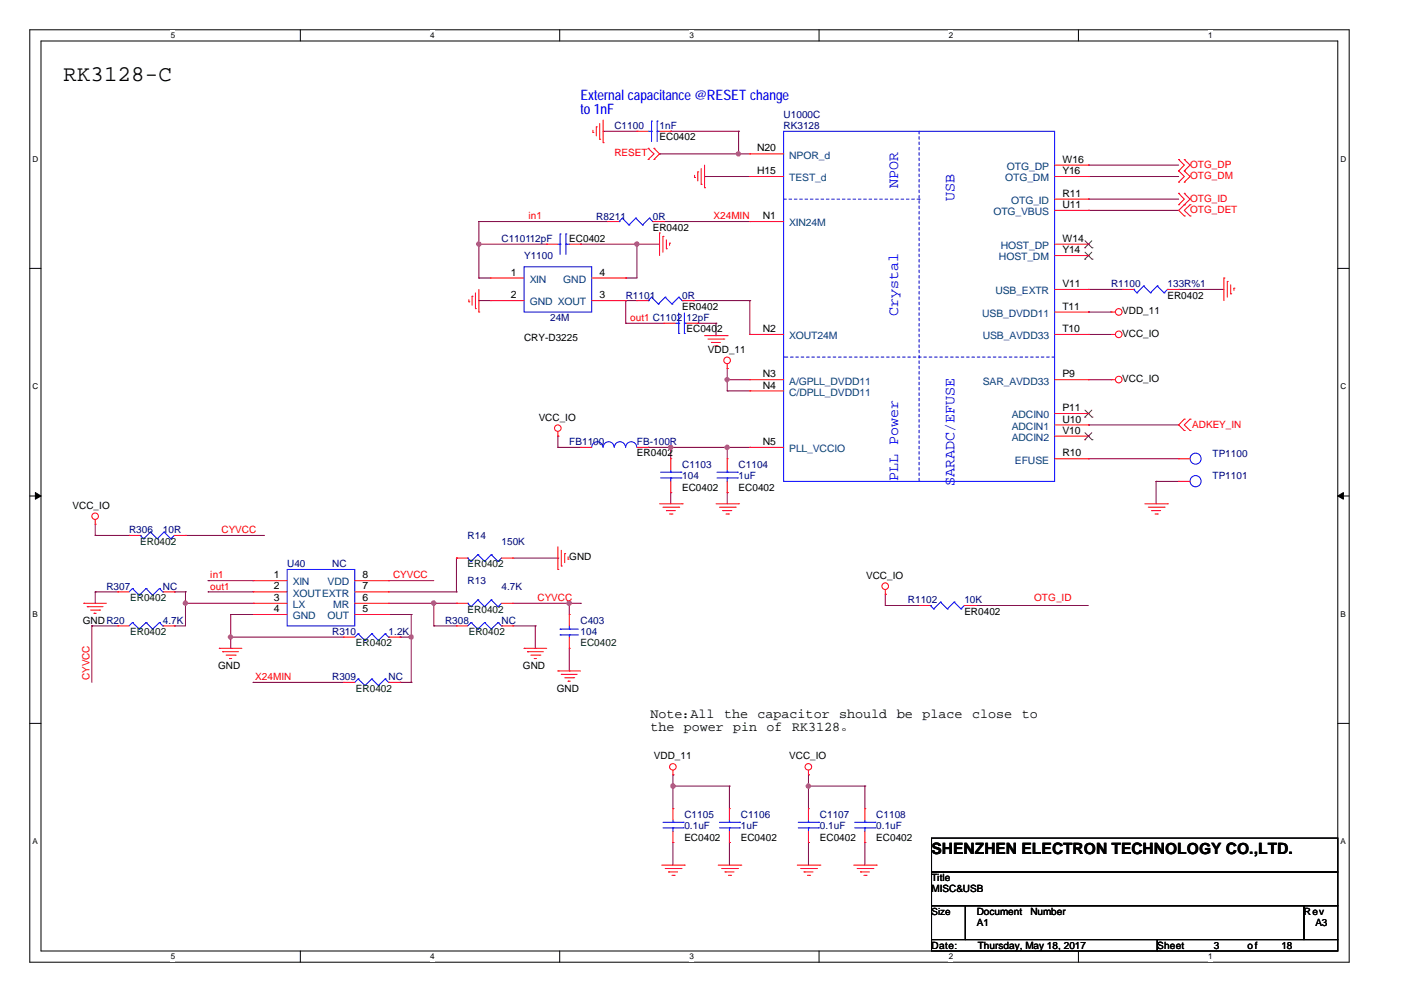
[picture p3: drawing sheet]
<svg xmlns="http://www.w3.org/2000/svg" width="297mm" height="210mm" viewBox="0 0 297 210" stroke-linecap="round" stroke-linejoin="round" font-family="sans-serif">
<path d="M6.3 6.3h279.1v197.2h-279.1zM8.7 8.7h274.3v192.4h-274.3z" fill="none" stroke="#000" stroke-width=".21"/>
<g fill="#fff">
<path d="M36.1 6.6h.9v1.9h-.9z"/>
<path d="M36.1 201.4h.9v1.9h-.9z"/>
</g>
<path d="M63.5 6.3v2.4M63.5 201.1v2.4" fill="none" stroke="#000" stroke-width=".21"/>
<g fill="#fff">
<path d="M91 6.6h.9v1.9h-.9z"/>
<path d="M91 201.4h.9v1.9h-.9z"/>
</g>
<path d="M118.4 6.3v2.4M118.4 201.1v2.4" fill="none" stroke="#000" stroke-width=".21"/>
<g fill="#fff">
<path d="M145.8 6.6h1v1.9h-1z"/>
<path d="M145.8 201.4h1v1.9h-1z"/>
</g>
<path d="M173.3 6.3v2.4M173.3 201.1v2.4" fill="none" stroke="#000" stroke-width=".21"/>
<g fill="#fff">
<path d="M200.7 6.6h.9v1.9h-.9z"/>
<path d="M200.7 201.4h.9v1.9h-.9z"/>
</g>
<path d="M228.1 6.3v2.4M228.1 201.1v2.4" fill="none" stroke="#000" stroke-width=".21"/>
<g fill="#fff">
<path d="M255.6 6.6h.9v1.9h-.9z"/>
<path d="M255.6 201.4h.9v1.9h-.9z"/>
<path d="M6.9 32.7h1.2v1.9h-1.2z"/>
<path d="M283.6 32.7h1.2v1.9h-1.2z"/>
<path d="M6.9 80.8h1.2v1.9h-1.2z"/>
<path d="M283.6 80.8h1.2v1.9h-1.2z"/>
</g>
<path d="M6.3 56.8h2.4M283 56.8h2.4" fill="none" stroke="#000" stroke-width=".21"/>
<g fill="#fff">
<path d="M6.9 128.9h1.1v1.9h-1.1z"/>
<path d="M283.6 128.9h1.1v1.9h-1.1z"/>
</g>
<path d="M6.3 104.9h2.4M283 104.9h2.4" fill="none" stroke="#000" stroke-width=".21"/>
<path d="M7.5 104.2l1.2 .7-1.2 .7zM283 104.9l1.2-.7v1.4z" fill="#000" stroke="#000" stroke-width=".21"/>
<g fill="#fff">
<path d="M6.9 177h1.1v1.9h-1.1z"/>
<path d="M283.6 177h1.1v1.9h-1.1z"/>
</g>
<path d="M6.3 153h2.4M283 153h2.4M197.1 177.2h85.9v7.2h-85.9zM197.1 184.4h85.9v7.2h-85.9zM197.1 191.6h7.1v7.1h-7.1zM197.1 198.7h47.7v2.4h-47.7zM204.2 191.6h71.6v7.1h-71.6zM244.8 198.7h38.2v2.4h-38.2zM275.8 191.6h7.2v7.1h-7.2z" fill="none" stroke="#000" stroke-width=".21"/>
<g fill="none" stroke="#800040" stroke-width=".21">
<path d="M127.6 27.8h.1M127.6 27.8h7.1M139.5 32.5h.1M139.5 32.5h19.1M141.9 27.8h.1M141.9 27.8h14.3M149 37.3h.1M149 37.3h9.6M156.2 27.8h.1M156.2 32.5h.1M156.2 27.8v4.7M230.2 34.9h.1"/>
<path d="M230.2 37.3h.1M230.2 34.9h19.1M230.2 37.3h19.1M101.3 46.9h.1M101.3 51.6h.1M101.3 58.8h.1M101.3 46.9v11.9M101.3 51.6h14.3M101.3 58.8h2.4M101.3 46.9h27.2M122.8 51.6h.1M122.8 51.6h16.7"/>
<path d="M132.4 58.8h.1M134.7 51.6h.1M134.7 51.6v7.2h-2.3M140.5 46.9h.1M140.5 46.9h18.1M230.2 42.1h.1M230.2 44.5h.1M230.2 42.1h19.1M230.2 44.5h19.1M101.3 63.6h.1M101.3 63.6h2.4M132.4 63.6h.1"/>
<path d="M132.4 68.4h.1M132.4 63.6h2.3M132.4 63.6v4.8M132.4 68.4h8.1M146.7 63.6h.1M146.7 63.6h11.9M147.6 68.4h.1M147.6 68.4h3.9M151.5 68.4h.1M151.5 68.4v2.6M153.8 77.9h.1M153.8 77.9v4.8"/>
<path d="M158.6 63.6h.1M158.6 63.6v7.1M230.2 61.2h.1M230.2 66h.1M230.2 70.7h.1M230.2 61.2h7.2M230.2 66h4.8M230.2 70.7h4.8M249.3 61.2h.1M249.3 61.2h9.6M118 94.6h.1M118 92.2h.1"/>
<path d="M118 94.6h4.8M118 92.2v2.4M137.1 94.6h.1M137.1 94.6h21.5M141.9 94.6h.1M141.9 94.6v2.4M153.8 80.3h.1M153.8 82.7h.1M153.8 94.6h.1M153.8 80.3h4.8M153.8 94.6v2.4M153.8 82.7h4.8"/>
<path d="M230.2 80.3h.1M230.2 89.9h.1M230.2 97h.1M230.2 80.3h4.8M230.2 89.9h19.1M230.2 97h19.1M20.1 113.2h.1M20.1 113.2h7.2M20.1 110.9v2.3M27.3 113.2h.1M39.2 113.2h.1M39.2 113.2h16.8"/>
<path d="M96.6 118h.1M96.6 118v7.2M108.5 118h9.5M118 118h.1M141.9 104.2h.1M141.9 104.2v2.3M153.8 104.2h.1M153.8 104.2v2.3M244.6 101.8h.1M244.6 101.8h4.7M244.6 101.8v4.7M19.4 132.4h.1"/>
<path d="M19.4 132.4v11.9M19.4 132.4h5.5M20.1 125.2h.1M20.1 125.2h4.8M20.1 125.2v2.4M36.9 125.2h.1M36.9 132.4h.1M36.9 125.2h2.3M39.2 127.6h.1M39.2 125.2h.1M39.2 127.6h14.3M39.2 125.2v7.2h-2.3"/>
<path d="M44 122.8h.1M44 125.2h.1M44 125.2h9.5M44 122.8h9.5M48.8 130h.1M48.8 134.7h.1M48.8 137.1h.1M48.8 130h4.7M48.8 130v7.1M48.8 134.7h23.9M82.2 122.8h.1M82.2 127.6h14.4"/>
<path d="M82.2 130h4.8M82.2 125.2h14.4M82.2 122.8h9.6M84.6 134.7h.1M84.6 134.7h2.4M87 134.7h.1M87 130h.1M87 130v14.3M91.8 127.6h.1M91.8 132.4h.1M91.8 132.4h4.8M91.8 127.6v4.8"/>
<path d="M96.6 125.2h.1M96.6 127.6h.1M108.5 127.6h14.3M108.5 132.4h4.7M113.2 137.1h.1M113.2 132.4h.1M113.2 132.4v4.7M120.4 127.6h.1M120.4 127.6v2.4M120.4 137.1v4.8M122.8 127.6h.1M187.3 128.1h.1"/>
<path d="M187.3 125.7h.1M187.3 128.1h7.1M187.3 125.7v2.4M206.4 128.1h.1M206.4 128.1h23.8M53.5 144.3h.1M53.5 144.3h19.2M84.6 144.3h.1M84.6 144.3h2.4M87 144.3h.1M120.4 141.9h.1M142.4 163.9h.1"/>
<path d="M142.4 178.2h.1M142.4 166.2h.1M142.4 163.9v7.1M142.4 178.2v4.8M142.4 166.2h11.9M154.3 178.2h.1M154.3 166.2h.1M154.3 166.2v4.8M154.3 178.2v4.8M171 178.2h.1M171 166.2h.1M171 163.9h.1"/>
<path d="M171 163.9v7.1M171 178.2v4.8M171 166.2h12M183 178.2h.1M183 166.2h.1M183 166.2v4.8M183 178.2v4.8"/>
</g>
<g fill="#f0f" stroke="#f0f" stroke-width=".21">
<circle cx="156.2" cy="32.5" r=".46"/>
<circle cx="101.3" cy="51.6" r=".46"/>
<circle cx="134.7" cy="51.6" r=".44"/>
<circle cx="153.8" cy="80.3" r=".44"/>
<circle cx="171" cy="166.2" r=".46"/>
<circle cx="142.4" cy="166.2" r=".47"/>
<circle cx="153.8" cy="94.6" r=".46"/>
<circle cx="141.9" cy="94.6" r=".46"/>
<circle cx="48.8" cy="134.7" r=".46"/>
<circle cx="39.2" cy="127.5" r=".46"/>
<circle cx="120.4" cy="127.5" r=".47"/>
<circle cx="87" cy="134.7" r=".44"/>
<circle cx="91.7" cy="127.5" r=".47"/>
</g>
<g fill="none" stroke="#f00" stroke-width=".21">
<path d="M125.4 28h.1M125.4 27.6v.4M126.1 26.8h.1M126.1 26.8v1.9M126.9 29.5h.1M126.9 26.1v3.4M127.6 30.2h.1M127.6 25.4v4.8M134.7 27.8h.1M134.7 27.8h2.4M137.1 31.4h.1M137.1 33.7h.1"/>
<path d="M137.1 31.4l1.2 1.1-1.2 1.2M138.3 33.7h.1M138.3 31.4h.1M138.3 31.4l1.2 1.1-1.2 1.2M139.5 27.8h2.4M141.9 27.8h.1M146.9 37.5h.1M146.9 37.1v.4M147.6 36.4h.1M147.6 36.4v1.9M148.3 39h.1M148.3 35.6v3.4"/>
<path d="M149 39.7h.1M149 34.9v4.8M158.6 32.5h.1M158.6 37.3h.1M158.6 32.5h7.2M158.6 37.3h7.2M223.1 34.9h7.1M223.1 37.3h7.1M230.2 34.9h.1M230.2 37.3h.1M249.3 36.1h.1M249.3 33.7h.1"/>
<path d="M249.3 38.5h.1M249.3 33.7l1.2 1.2-1.2 1.2M249.3 36.1l1.2 1.2-1.2 1.2M250.5 36.1h.1M250.5 33.7h.1M250.5 38.5h.1M250.5 33.7l1.2 1.2-1.2 1.2M250.5 36.1l1.2 1.2-1.2 1.2M103.7 58.8h.1M103.7 58.8h7.2M115.6 51.6h.1M115.6 51.6h2.4"/>
<path d="M120.4 51.6h2.4M122.8 51.6h.1M125.2 58.8h7.2M128.5 46.9h.1M128.5 46.9h2.4M132.4 58.8h.1M138.1 46.9h2.4M139.5 49.3h.1M139.5 49.3v4.8M140.2 50h.1M140.2 50v3.3M140.5 46.9h.1"/>
<path d="M141 52.6h.1M141 50.7v1.9M141.6 51.4h.1M141.6 51.4v.5M158.6 46.9h.1M158.6 46.9h7.2M223.1 54.1h7.1M223.1 51.6h7.1M223.1 42.1h7.1M223.1 44.5h7.1M230.2 54.1h.1M230.2 51.6h.1"/>
<path d="M230.2 42.1h.1M230.2 44.5h.1M249.3 43.3h.1M249.3 40.9h.1M249.3 40.9l1.2 1.2-1.2 1.2M250.5 43.3h.1M250.5 40.9h.1M250.5 45.7h.1M250.5 40.9l1.2 1.2-1.2 1.2M250.5 43.3l-1.2 1.2 1.2 1.2M251.7 45.7h.1M251.7 43.3h.1"/>
<path d="M251.7 43.3l-1.2 1.2 1.2 1.2M258.9 58.8h.1M258.9 58.8v4.8M259.6 59.5h.1M259.6 59.5v3.4M99.2 63.8h.1M99.2 63.4v.4M99.9 62.6h.1M99.9 62.6v2M100.6 65.3h.1M100.6 61.9v3.4M101.3 66h.1"/>
<path d="M101.3 61.2v4.8M103.7 63.6h.1M103.7 63.6h7.2M125.2 63.6h7.2M132.4 63.6h.1M134.7 63.6h.1M134.7 63.6h2.4M140.5 68.4h.1M140.5 68.4h2.4M144.3 63.6h2.4M145.2 68.4h2.4M146.7 63.6h.1"/>
<path d="M147.6 68.4h.1M149 71h4.8M149.8 71.7h3.3M150.5 72.4h.1M150.5 72.4h1.9M151.2 73.1h.5M151.7 73.1h.1M153.1 71.7h.1M153.8 71h.1M153.8 77.9h.1M153.8 77v.9M158.6 70.7h.1"/>
<path d="M158.6 70.7h7.2M223.1 66h7.1M223.1 70.7h7.1M223.1 61.2h7.1M230.2 70.7h.1M230.2 66h.1M230.2 61.2h.1M235 66h.1M235 70.7h.1M235 66h1M235 70.7h1M237.4 61.2h.1"/>
<path d="M237.4 61.2h2.4M247 61.2h2.3M249.3 61.2h.1M260.3 62.1h.1M260.3 60.2v1.9M261 61h.1M261 61v.4M118 92.2h.1M118 91.3v.9M122.8 94.6h.1M122.8 94.6h2.4M134.7 94.6h2.4"/>
<path d="M137.1 94.6h.1M141.9 97h.1M141.9 97v2.4M153.8 97h.1M153.8 97v2.4M158.6 82.7h.1M158.6 80.3h.1M158.6 94.6h.1M158.6 80.3h7.2M158.6 82.7h7.2M158.6 94.6h7.2M223.1 80.3h7.1"/>
<path d="M223.1 97h7.1M223.1 92.2h7.1M223.1 89.9h7.1M223.1 87.5h7.1M230.2 97h.1M230.2 92.2h.1M230.2 89.9h.1M230.2 87.5h.1M230.2 80.3h.1M235 80.3h.1M235 80.3h1M249.3 97h.1"/>
<path d="M249.3 97h2.4M250.5 88.6h.1M250.5 91.1h.1M250.5 88.6l-1.2 1.3 1.2 1.2M251.7 91.1h.1M251.7 88.6h.1M251.7 88.6l-1.2 1.3 1.2 1.2M20.1 110.9h.1M20.1 109.9v1M27.3 113.2h.1M27.3 113.2h2.4M36.9 113.2h2.3"/>
<path d="M39.2 113.2h.1M96.6 118h.1M96.6 118h2.3M106.1 118h2.4M108.5 118h.1M118 115.6v4.8M118.7 119.7h.1M118.7 116.4v3.3M119.5 117.1h.1M119.5 117.1v1.9M120.2 118.3h.1M120.2 117.8v.5"/>
<path d="M139.5 106.5h4.8M140.2 107.3h3.4M141 108h.1M141 108h1.9M141.6 108.7h.5M141.9 104.2h.1M141.9 101.8v2.4M142.1 108.7h.1M143.6 107.3h.1M144.3 106.5h.1M151.5 106.5h4.7M152.2 107.3h3.3"/>
<path d="M152.9 108h.1M152.9 108h1.9M153.6 108.7h.5M153.8 104.2h.1M153.8 101.8v2.4M154.1 108.7h.1M155.5 107.3h.1M156.2 106.5h.1M242.2 106.5h4.8M242.9 107.3h3.3M243.6 108h.1M243.6 108h1.9"/>
<path d="M244.3 108.7h.5M244.8 108.7h.1M246.2 107.3h.1M247 106.5h.1M249.3 101.8h.1M249.3 101.8h2.4M17.7 127.6h.1M17.7 127.6h4.8M18.4 128.3h.1M18.4 128.3h3.4M19.2 129h1.9M19.9 129.7h.1"/>
<path d="M19.9 129.7h.5M21.1 129h.1M24.9 125.2h.1M24.9 132.4h.1M24.9 125.2h2.4M24.9 132.4h2.4M34.5 125.2h2.4M34.5 132.4h2.4M36.9 125.2h.1M36.9 132.4h.1M46.4 137.1h.1M46.4 137.1h4.8"/>
<path d="M47.1 137.8h.1M47.1 137.8h3.4M47.8 138.5h1.9M48.5 139.3h.1M48.5 139.3h.5M49.7 138.5h.1M53.5 122.8h.1M53.5 127.6h.1M53.5 125.2h.1M53.5 130h.1M53.5 127.6h7.2M53.5 125.2h7.2"/>
<path d="M53.5 122.8h7.2M53.5 130h7.2M72.7 134.7h.1M72.7 134.7h2.3M75 127.6h7.2M75 125.2h7.2M75 122.8h7.2M75 130h7.2M82.2 122.8h.1M82.2 130h.1M82.2 127.6h.1M82.2 125.2h.1"/>
<path d="M82.2 134.7h2.4M84.6 134.7h.1M96.6 127.6h.1M96.6 132.4h.1M96.6 127.6h2.3M96.6 132.4h2.3M106.1 127.6h2.4M106.1 132.4h2.4M108.5 127.6h.1M108.5 132.4h.1M110.9 137.1h.1M110.9 137.1h4.7"/>
<path d="M111.6 137.8h.1M111.6 137.8h3.3M112.3 138.5h1.9M113 139.3h.1M113 139.3h.5M114.2 138.5h.1M118 120.4h.1M120.4 137.1h.1M120.4 130h.1M120.4 130v2.4M120.4 134.7v2.4M187.3 125.7h.1"/>
<path d="M187.3 124.7v1M194.4 128.1h.1M194.4 128.1h2.4M204 128.1h2.4M206.4 128.1h.1M72.7 144.3h.1M72.7 144.3h2.3M82.2 144.3h2.4M84.6 144.3h.1M118 141.9h.1M118 141.9h4.8M118.7 142.6h.1"/>
<path d="M118.7 142.6h3.4M119.5 143.3h1.9M120.2 144.1h.1M120.2 144.1h.4M121.4 143.3h.1M142.4 163.9h.1M142.4 171h.1M142.4 178.2h.1M142.4 162.9v1M142.4 171v2.4M142.4 175.8v2.4M154.3 171h.1"/>
<path d="M154.3 178.2h.1M154.3 171v2.4M154.3 175.8v2.4M171 163.9h.1M171 171h.1M171 178.2h.1M171 162.9v1M171 171v2.4M171 175.8v2.4M183 171h.1M183 178.2h.1M183 171v2.4"/>
<path d="M183 175.8v2.4M140 183h4.8M140.7 183.7h3.4M141.4 184.4h.1M141.4 184.4h1.9M142.1 185.1h.5M142.6 185.1h.1M144.1 183.7h.1M144.8 183h.1M151.9 183h4.8M152.6 183.7h3.4M153.4 184.4h.1"/>
<path d="M153.4 184.4h1.9M154.1 185.1h.5M154.6 185.1h.1M156 183.7h.1M156.7 183h.1M168.6 183h4.8M169.4 183.7h3.3M170.1 184.4h.1M170.1 184.4h1.9M170.8 185.1h.5M171.3 185.1h.1M172.7 183.7h.1"/>
<path d="M173.4 183h.1M180.6 183h4.8M181.3 183.7h3.4M182 184.4h.1M182 184.4h1.9M182.7 185.1h.5M183.2 185.1h.1M184.7 183.7h.1M185.4 183h.1"/>
<circle cx="153.8" cy="76.2" r=".7"/>
<circle cx="236.7" cy="70.7" r=".7"/>
<circle cx="236.7" cy="66" r=".7"/>
<circle cx="118" cy="90.5" r=".69"/>
<circle cx="236.7" cy="80.3" r=".7"/>
<circle cx="20.1" cy="109.2" r=".69"/>
<circle cx="187.3" cy="124" r=".7"/>
<circle cx="142.3" cy="162.2" r=".69"/>
<circle cx="171" cy="162.2" r=".69"/>
</g>
<g fill="none" stroke="#00f" stroke-width=".21">
<path d="M137.1 27.8h.7M137.8 25.6h.1M137.8 27.8h.1M137.8 25.6v4.3M139 27.8h.1M139 25.6h.1M139 27.8h.5M139 25.6v4.3M165.8 27.8h57.3v74h-57.3zM110.9 56.4h14.3v9.6h-14.3zM118 51.6h.5M118.5 51.6h.1"/>
<path d="M118.5 49.5h.1M118.5 49.5v4.3M119.7 49.5h.1M119.7 51.6h.1M119.7 51.6h.7M119.7 49.5v4.3M130.9 46.9h.1M131.6 46.1h.1M131.6 46.1l-.7 .8M131.6 46.1l1.4 1.5M133 47.6h.1M134.5 46.1h.1"/>
<path d="M134.5 46.1l-1.5 1.5M134.5 46.1l1.4 1.5M135.9 47.6h.1M137.4 46.1h.1M137.4 46.1l-1.5 1.5M137.4 46.1l.7 .8M138.1 46.9h.1M137.1 63.6h.1M137.8 62.9h.1M137.8 62.9l-.7 .7M137.8 62.9l1.5 1.4M139.3 64.3h.1"/>
<path d="M140.7 62.9h.1M140.7 62.9l-1.4 1.4M140.7 62.9l1.4 1.4M142.1 64.3h.1M142.9 68.4h.7M143.6 70.5h.1M143.6 68.4h.1M143.6 62.9h.1M143.6 66.2v4.3M143.6 62.9l-1.5 1.4M143.6 62.9l.7 .7M144.3 63.6h.1"/>
<path d="M144.8 68.4h.1M144.8 70.5h.1M144.8 68.4h.4M144.8 66.2v4.3M239.8 61.2h.1M239.8 61.2l.7 .7M240.5 61.9h.1M241.9 60.5h.1M241.9 60.5l1.5 1.4M241.9 60.5l-1.4 1.4M243.4 61.9h.1M244.8 60.5h.1"/>
<path d="M244.8 60.5l1.4 1.4M244.8 60.5l-1.4 1.4M246.2 61.9h.1M247 61.2h.1M247 61.2l-.8 .7M125.2 94.6a1.19 1.19 0 0 1 1.2-1.2 1.19 1.19 0 0 1 1.1 1.2M127.6 94.6a1.16 1.16 0 0 1 1.1-1.2 1.16 1.16 0 0 1 1.2 1.2 1.21 1.21 0 0 1 1.2-1.2 1.21 1.21 0 0 1 1.2 1.2M132.4 94.6a1.16 1.16 0 0 1 1.1-1.2 1.16 1.16 0 0 1 1.2 1.2M139.7 99.9h4.4M141.9 99.9h.1M141.9 99.4v.5M144.1 99.9h.1"/>
<path d="M151.7 99.9h4.3M153.8 99.9h.1M153.8 99.4v.5M156 99.9h.1M29.7 113.2h.1M29.7 113.2l.7 .8M30.4 114h.1M31.8 112.5h.1M31.8 112.5l1.5 1.5M31.8 112.5l-1.4 1.5M33.3 114h.1M34.7 112.5h.1"/>
<path d="M34.7 112.5l1.4 1.5M34.7 112.5l-1.4 1.5M36.1 114h.1M36.9 113.2l-.8 .8M98.9 118h.1M98.9 118l.7 .7M99.6 118.7h.1M101.1 117.3h.1M101.1 117.3l1.4 1.4M101.1 117.3l-1.5 1.4M102.5 118.7h.1M103.9 117.3h.1"/>
<path d="M103.9 117.3l1.5 1.4M103.9 117.3l-1.4 1.4M105.4 118.7h.1M106.1 118l-.7 .7M139.7 101.1h4.4M141.9 101.1h.1M141.9 101.1v.7M144.1 101.1h.1M151.7 101.1h4.3M153.8 101.1h.1M153.8 101.1v.7M156 101.1h.1"/>
<path d="M28 124.5h.1M28 131.6h.1M28 124.5l-.7 .7M28 124.5l1.5 1.4M28 131.6l-.7 .8M28 131.6l1.5 1.4M29.5 125.9h.1M29.5 133h.1M30.9 124.5h.1M30.9 131.6h.1M30.9 124.5l-1.4 1.4M30.9 124.5l1.4 1.4"/>
<path d="M30.9 131.6l-1.4 1.4M30.9 131.6l1.4 1.4M32.3 125.9h.1M32.3 133h.1M33.7 124.5h.1M33.7 131.6h.1M33.7 124.5l-1.4 1.4M33.7 124.5l.8 .7M33.7 131.6l-1.4 1.4M33.7 131.6l.8 .8M34.5 125.2h.1M34.5 132.4h.1"/>
<path d="M60.7 120.4h14.3v12h-14.3zM75.8 134h.1M75.8 134l-.8 .7M75.8 134l1.4 1.5M77.2 135.5h.1M78.6 134h.1M78.6 134l-1.4 1.5M78.6 134l1.4 1.5M80 135.5h.1M81.5 134h.1M81.5 134l-1.5 1.5M81.5 134l.7 .7"/>
<path d="M82.2 134.7h.1M98.9 127.6h.1M98.9 127.6l.7 .7M99.6 128.3h.1M99.6 131.6h.1M99.6 131.6l-.7 .8M99.6 131.6l1.5 1.4M101.1 126.9h.1M101.1 133h.1M101.1 126.9l1.4 1.4M101.1 126.9l-1.5 1.4M102.5 128.3h.1"/>
<path d="M102.5 131.6h.1M102.5 131.6l-1.4 1.4M102.5 131.6l1.4 1.4M103.9 126.9h.1M103.9 133h.1M103.9 126.9l1.5 1.4M103.9 126.9l-1.4 1.4M105.4 128.3h.1M105.4 131.6h.1M105.4 131.6l-1.5 1.4M105.4 131.6l.7 .8M106.1 132.4h.1"/>
<path d="M106.1 127.6l-.7 .7M118.5 133h.1M118.5 134.3h.1M118.5 133h3.8M118.5 134.3h3.8M120.4 134.3h.1M120.4 133h.1M120.4 132.4v.6M120.4 134.3v.4M196.8 128.1h.1M196.8 128.1l.7 .7M197.5 128.8h.1"/>
<path d="M199 127.3h.1M199 127.3l1.4 1.5M199 127.3l-1.5 1.5M200.4 128.8h.1M201.8 127.3h.1M201.8 127.3l1.5 1.5M201.8 127.3l-1.4 1.5M203.3 128.8h.1M204 128.1h.1M204 128.1l-.7 .7M75.8 143.6h.1M75.8 143.6l-.8 .7"/>
<path d="M75.8 143.6l1.4 1.4M77.2 145h.1M78.6 143.6h.1M78.6 143.6l-1.4 1.4M78.6 143.6l1.4 1.4M80 145h.1M81.5 143.6h.1M81.5 143.6l-1.5 1.4M81.5 143.6l.7 .7M82.2 144.3h.1M140.2 175.1h4.3M140.2 173.9h4.3"/>
<path d="M142.4 173.9h.1M142.4 175.1h.1M142.4 173.4v.5M142.4 175.1v.7M144.5 175.1h.1M144.5 173.9h.1M152.2 175.1h4.3M152.2 173.9h4.3M154.3 173.9h.1M154.3 175.1h.1M154.3 173.4v.5M154.3 175.1v.7"/>
<path d="M156.5 175.1h.1M156.5 173.9h.1M168.9 175.1h4.3M168.9 173.9h4.3M171 173.9h.1M171 175.1h.1M171 173.4v.5M171 175.1v.7M173.2 175.1h.1M173.2 173.9h.1M180.8 175.1h4.3M180.8 173.9h4.3"/>
<path d="M183 173.9h.1M183 175.1h.1M183 173.4v.5M183 175.1v.7M185.1 175.1h.1M185.1 173.9h.1"/>
<circle cx="252.9" cy="97" r="1.16"/>
<circle cx="252.9" cy="101.8" r="1.18"/>
</g>
<path d="M194.4 27.8v74M165.8 42.1h28.6M194.4 42.1h.1M165.8 75.5h.1M223.1 75.5h-57.3M194.4 101.8h.1" fill="none" stroke="#00f" stroke-width=".21" stroke-dasharray=".6 .6"/>
<g fill="none" stroke="#804000" stroke-width=".21">
<path d="M229.5 54.8h.1M229.5 52.4h.1M229.5 53.3l1.5 1.5M229.5 50.9l1.5 1.5M231 53.3l-1.5 1.5M231 50.9l-1.5 1.5M231 54.8h.1M231 52.4h.1M229.5 93h.1M229.5 88.2h.1M229.5 91.5l1.5 1.5M229.5 86.7l1.5 1.5"/>
<path d="M231 91.5l-1.5 1.5M231 86.7l-1.5 1.5M231 93h.1M231 88.2h.1"/>
</g>
<text font-size="4.7" x="13.5" y="17.2">RK3128-C</text>
<text font-size="3.3" x="197.1" y="180.5">SHENZHEN ELECTRON TECHNOLOGY CO.,LTD.</text>
<g font-size="3.2" fill="#00f">
<text x="190" y="39.7" transform="rotate(-90 190 39.7)">NPOR</text>
<text x="201.9" y="42.6" transform="rotate(-90 201.9 42.6)">USB</text>
<text x="190" y="66.9" transform="rotate(-90 190 66.9)">Crystal</text>
<text x="190" y="101.8" transform="rotate(-90 190 101.8)">PLL Power</text>
<text x="201.9" y="102.7" transform="rotate(-90 201.9 102.7)">SARADC/EFUSE</text>
</g>
<g font-size="3" fill="#00f">
<text x="122.8" y="21.1">External capacitance @RESET change</text>
<text x="122.8" y="24.2">to 1nF</text>
</g>
<g font-size="2.8">
<text x="137.6" y="151.8">Note：</text>
<text x="137.6" y="154.6">the power pin of RK3128。</text>
<text x="146.1" y="151.8">All the</text>
<text x="160.3" y="151.8">capacitor</text>
<text x="177.5" y="151.8">should</text>
<text x="189.7" y="151.8">be</text>
<text x="195.2" y="151.8">place</text>
<text x="205.7" y="151.8">close</text>
<text x="216.2" y="151.8">to</text>
</g>
<g font-size="2.2">
<text x="160.2" y="32">N20</text>
<text x="224.7" y="34.4">W16</text>
<text x="160.2" y="36.8">H15</text>
<text x="224.7" y="41.6">R11</text>
<text x="224.7" y="36.8">Y16</text>
<text x="161.4" y="46.3">N1</text>
<text x="224.7" y="44">U11</text>
<text x="224.7" y="53.5">Y14</text>
<text x="224.7" y="51.1">W14</text>
<text x="108" y="58.3">1</text>
<text x="126.8" y="58.3">4</text>
<text x="108" y="63.1">2</text>
<text x="126.8" y="63.1">3</text>
<text x="224.7" y="65.5">T11</text>
<text x="224.7" y="60.7">V11</text>
<text x="161.4" y="70.2">N2</text>
<text x="224.7" y="70.2">T10</text>
<text x="161.4" y="82.2">N4</text>
<text x="161.4" y="79.8">N3</text>
<text x="224.7" y="79.8">P9</text>
<text x="224.7" y="89.4">U10</text>
<text x="224.7" y="86.9">P11</text>
<text x="161.4" y="94.1">N5</text>
<text x="224.7" y="91.7">V10</text>
<text x="224.7" y="96.5">R10</text>
<text x="57.9" y="122.3">1</text>
<text x="57.9" y="124.7">2</text>
<text x="76.7" y="122.3">8</text>
<text x="76.7" y="124.7">7</text>
<text x="57.9" y="127.1">3</text>
<text x="57.9" y="129.4">4</text>
<text x="76.7" y="129.4">5</text>
<text x="76.7" y="127.1">6</text>
</g>
<g font-size="2.2" fill="#004080">
<text x="167" y="33.6">NPOR_d</text>
<text x="213" y="35.9">OTG_DP</text>
<text x="167" y="38.3">TEST_d</text>
<text x="212.6" y="38.3">OTG_DM</text>
<text x="167" y="47.9">XIN24M</text>
<text x="210.1" y="45.5">OTG_VBUS</text>
<text x="213.9" y="43.1">OTG_ID</text>
<text x="211.7" y="52.7">HOST_DP</text>
<text x="112" y="59.8">XIN</text>
<text x="119.2" y="59.8">GND</text>
<text x="211.3" y="55.1">HOST_DM</text>
<text x="112" y="64.6">GND XOUT</text>
<text x="210.6" y="62.2">USB_EXTR</text>
<text x="167" y="71.7">XOUT24M</text>
<text x="207.8" y="67">USB_DVDD11</text>
<text x="207.9" y="71.7">USB_AVDD33</text>
<text x="167" y="83.7">C/DPLL_DVDD11</text>
<text x="167" y="81.3">A/GPLL_DVDD11</text>
<text x="207.9" y="81.3">SAR_AVDD33</text>
<text x="214" y="88.5">ADCIN0</text>
<text x="167" y="95.6">PLL_VCCIO</text>
<text x="214" y="93.3">ADCIN2</text>
<text x="214" y="90.9">ADCIN1</text>
<text x="214.7" y="98">EFUSE</text>
<text x="61.9" y="123.8">XIN</text>
<text x="69.3" y="123.8">VDD</text>
<text x="61.9" y="128.6">LX</text>
<text x="61.9" y="126.2">XOUTEXTR</text>
<text x="61.9" y="131">GND</text>
<text x="69.3" y="131">OUT</text>
<text x="70.5" y="128.6">MR</text>
</g>
<g font-size="2.1" fill="#000080">
<text x="130" y="27.3">C1100</text>
<text x="139.5" y="27.3">1nF</text>
<text x="165.8" y="24.9">U1000C</text>
<text x="165.8" y="27.3">RK3128</text>
<text x="126.1" y="46.4">R8211</text>
<text x="138.1" y="46.4">0R</text>
<text x="106.1" y="51.2">C110112pF</text>
<text x="110.9" y="54.8">Y1100</text>
<text x="132.4" y="63.2">R1101</text>
<text x="144.3" y="63.2">0R</text>
<text x="235" y="60.7">R1100</text>
<text x="247" y="60.7">133R%1</text>
<text x="116.4" y="67.9">24M</text>
<text x="145.2" y="67.9">12pF</text>
<text x="120.4" y="94.2">FB1100</text>
<text x="134.7" y="94.2">FB-100R</text>
<text x="144.3" y="99">C1103</text>
<text x="144.3" y="101.3">104</text>
<text x="156.2" y="99">C1104</text>
<text x="156.2" y="101.3">1uF</text>
<text x="256.5" y="101.3">TP1101</text>
<text x="256.5" y="96.6">TP1100</text>
<text x="27.3" y="112.8">R306</text>
<text x="34.5" y="112.8">10R</text>
<text x="98.9" y="114">R14</text>
<text x="60.7" y="120">U40</text>
<text x="70.3" y="120">NC</text>
<text x="106.1" y="115.2">150K</text>
<text x="22.5" y="124.7">R307</text>
<text x="34.5" y="124.7">NC</text>
<text x="98.9" y="123.6">R13</text>
<text x="106.1" y="124.7">4.7K</text>
<text x="34.5" y="131.9">4.7K</text>
<text x="94.1" y="131.9">R308</text>
<text x="106.1" y="131.9">NC</text>
<text x="122.8" y="131.9">C403</text>
<text x="192.1" y="127.6">R1102</text>
<text x="204" y="127.6">10K</text>
<text x="70.3" y="134.3">R310</text>
<text x="82.2" y="134.3">1.2K</text>
<text x="122.8" y="134.3">104</text>
<text x="70.3" y="143.8">R309</text>
<text x="82.2" y="143.8">NC</text>
<text x="144.8" y="173">C1105</text>
<text x="156.7" y="173">C1106</text>
<text x="173.4" y="173">C1107</text>
<text x="185.4" y="173">C1108</text>
<text x="144.8" y="175.4">0.1uF</text>
<text x="156.7" y="175.4">1uF</text>
<text x="173.4" y="175.4">0.1uF</text>
<text x="185.4" y="175.4">0.1uF</text>
</g>
<g font-size="2.1">
<text x="139.5" y="29.7">EC0402</text>
<text x="120.4" y="51.2">EC0402</text>
<text x="138.1" y="48.8">ER0402</text>
<text x="144.3" y="65.5">ER0402</text>
<text x="247" y="63.2">ER0402</text>
<text x="145.2" y="70.3">EC0402</text>
<text x="237.4" y="66.5">VDD_11</text>
<text x="237.4" y="71.3">VCC_IO</text>
<text x="110.9" y="72.2">CRY-D3225</text>
<text x="149.8" y="74.6">VDD_11</text>
<text x="237.4" y="80.8">VCC_IO</text>
<text x="114" y="88.9">VCC_IO</text>
<text x="134.7" y="96.3">ER0402</text>
<text x="15.4" y="107.6">VCC_IO</text>
<text x="144.3" y="103.8">EC0402</text>
<text x="156.2" y="103.8">EC0402</text>
<text x="120.4" y="118.5">GND</text>
<text x="183.2" y="122.4">VCC_IO</text>
<text x="17.5" y="131.9">GNDR20</text>
<text x="204" y="130">ER0402</text>
<text x="46.1" y="141.5">GND</text>
<text x="110.6" y="141.5">GND</text>
<text x="117.8" y="146.3">GND</text>
<text x="138.3" y="160.6">VDD_11</text>
<text x="167" y="160.6">VCC_IO</text>
<text x="144.8" y="177.7">EC0402</text>
<text x="156.7" y="177.7">EC0402</text>
<text x="173.4" y="177.7">EC0402</text>
<text x="185.4" y="177.7">EC0402</text>
<text x="197.1" y="186.3">Title</text>
<text x="197.1" y="188.7">MISC&amp;USB</text>
<text x="197.1" y="193.5">Size</text>
<text x="206.6" y="193.5">Document</text>
<text x="206.6" y="195.9">A1</text>
<text x="218" y="193.5">Number</text>
<text x="275.8" y="193.5">Rev</text>
<text x="278.2" y="195.9">A3</text>
<text x="197.1" y="200.7">Date:</text>
<text x="206.8" y="200.7">Thursday, May 18, 2017</text>
<text x="244.8" y="200.7">Sheet</text>
<text x="256.7" y="200.7">3</text>
<text x="263.9" y="200.7">of</text>
<text x="271.1" y="200.7">18</text>
</g>
<g font-size="2.1" fill="#f00">
<text x="130" y="33.1">RESET</text>
<text x="251.7" y="35.5">OTG_DP</text>
<text x="251.7" y="37.8">OTG_DM</text>
<text x="111.8" y="46.4">in1</text>
<text x="151" y="46.4">X24MIN</text>
<text x="251.7" y="42.6">OTG_ID</text>
<text x="251.7" y="45">OTG_DET</text>
<text x="133.3" y="67.9">out1 C1102</text>
<text x="252.2" y="90.6">ADKEY_IN</text>
<text x="46.9" y="112.8">CYVCC</text>
<text x="44.5" y="122.3">in1</text>
<text x="44.5" y="124.7">out1</text>
<text x="83.1" y="122.3">CYVCC</text>
<text x="113.7" y="127.1">CYVCC</text>
<text x="218.8" y="127.2">OTG_ID</text>
<text x="19" y="143.8" transform="rotate(-90 19 143.8)">CYVCC</text>
<text x="54" y="143.8">X24MIN</text>
</g>
<g font-size="2.1" fill="#004000">
<text x="29.7" y="115.2">ER0402</text>
<text x="98.9" y="120">ER0402</text>
<text x="27.6" y="127.1">ER0402</text>
<text x="98.9" y="129.5">ER0402</text>
<text x="27.6" y="134.3">ER0402</text>
<text x="75.3" y="136.7">ER0402</text>
<text x="99.2" y="134.3">ER0402</text>
<text x="122.8" y="136.7">EC0402</text>
<text x="75.3" y="146.3">ER0402</text>
</g>
<g font-size="1.7">
<text x="36.1" y="8.1">5</text>
<text x="91" y="8.1">4</text>
<text x="145.8" y="8.1">3</text>
<text x="200.7" y="8.1">2</text>
<text x="255.6" y="8.1">1</text>
<text x="6.9" y="34.2">D</text>
<text x="283.6" y="34.2">D</text>
<text x="6.9" y="82.3">C</text>
<text x="283.6" y="82.3">C</text>
<text x="6.9" y="130.5">B</text>
<text x="283.6" y="130.5">B</text>
<text x="6.9" y="178.6">A</text>
<text x="283.6" y="178.6">A</text>
<text x="36.1" y="202.9">5</text>
<text x="91" y="202.9">4</text>
<text x="145.8" y="202.9">3</text>
<text x="200.7" y="202.9">2</text>
<text x="255.6" y="202.9">1</text>
</g>
</svg>
